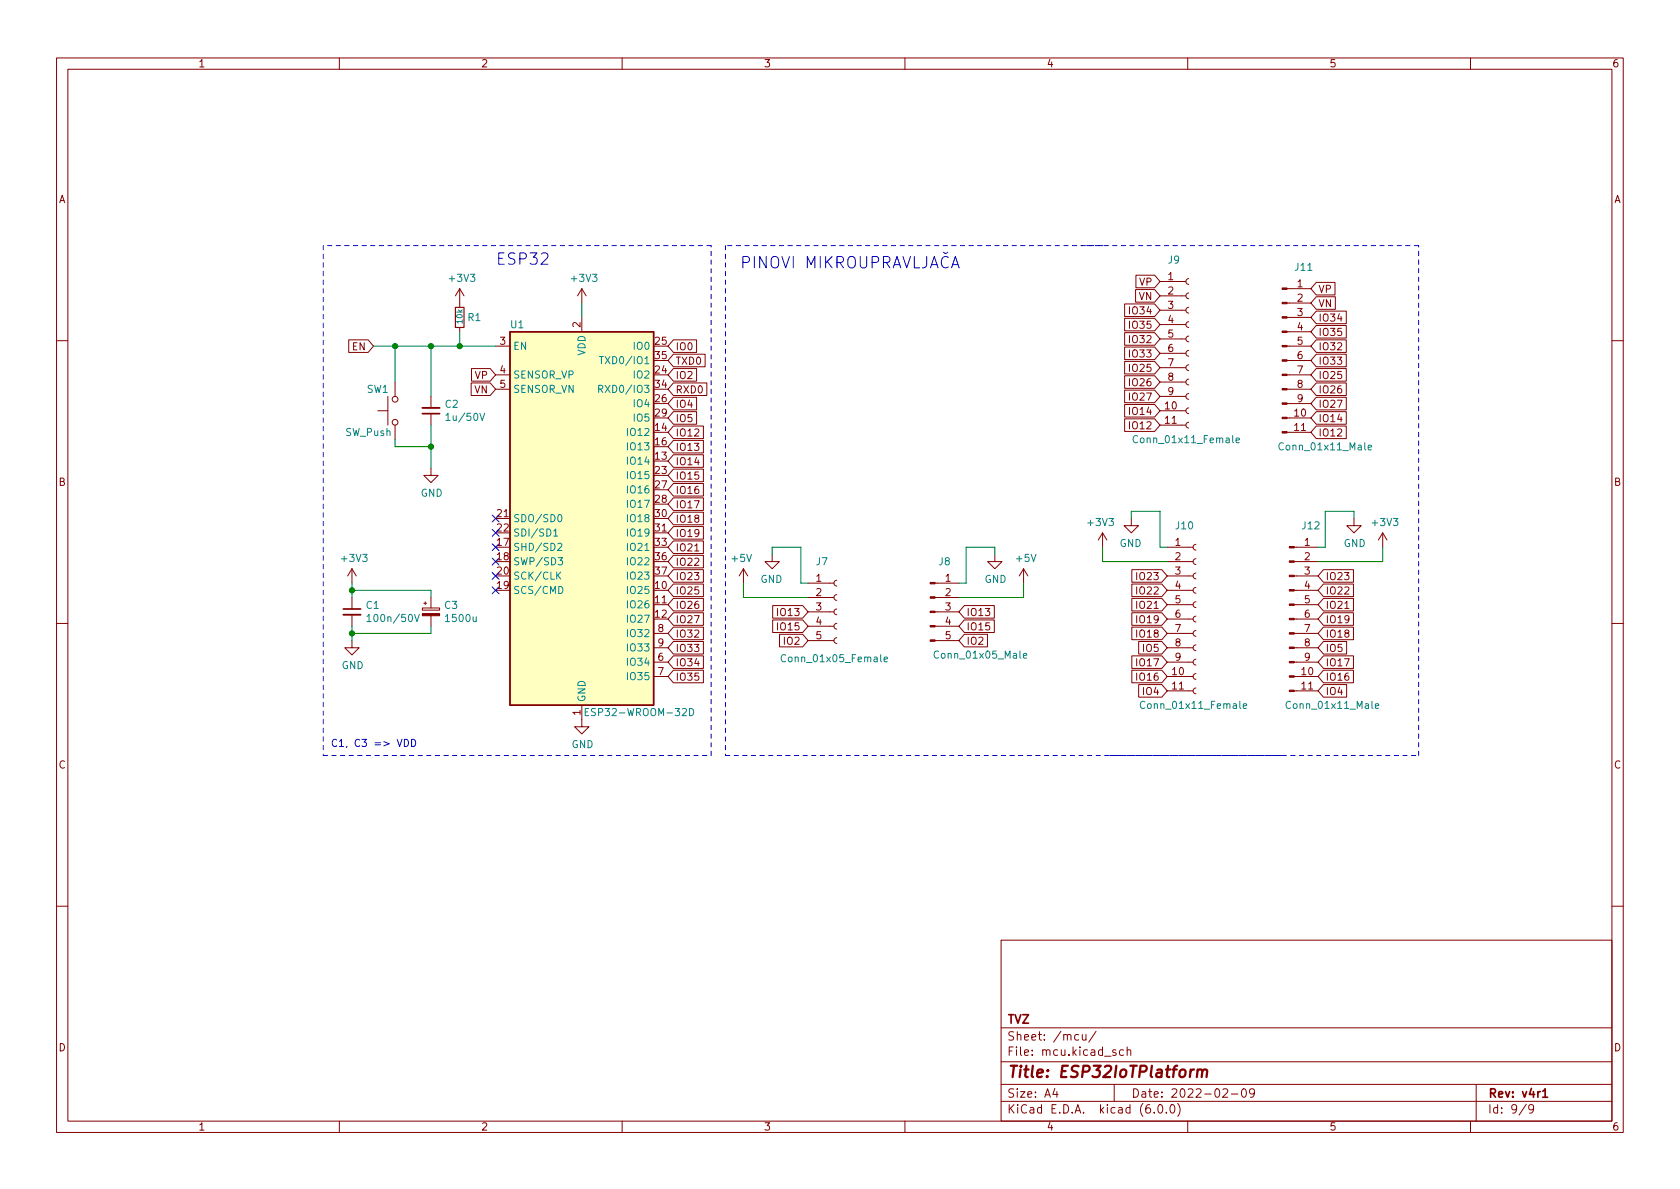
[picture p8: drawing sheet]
<svg xmlns="http://www.w3.org/2000/svg" width="297mm" height="210mm" viewBox="0 0 297 210" stroke-linecap="round" stroke-linejoin="round" font-family="sans-serif">
<g fill="none" stroke="#840000" stroke-width=".18">
<path d="M10 10.2h277v190.1h-277zM12 12.2h273v186.1h-273zM60 10.2v2M110 10.2v2M160 10.2v2M210 10.2v2M260 10.2v2M81.3 51v3.4M81.3 57.9v.8M81.3 51l-.8 1.3M81.3 51l.7 1.3M102.9 51v2.6"/>
<path d="M102.9 56.1v2.6M102.9 51l-.8 1.3M102.9 51l.7 1.3M198.8 58.8h5.4l.9 1.1-.9 1.1h-5.4zM198.8 53.7h5.4l.9 1.2-.9 1.1h-5.4zM198.8 56.3h5.4l.9 1.1-.9 1.1h-5.4zM200.8 51.2h3.4l.9 1.1-.9 1.1h-3.4zM200.8 48.7h3.4l.9 1.1-.9 1.1h-3.4zM205.1 59.9h4.6M205.1 57.4h4.6M205.1 54.9h4.6M205.1 52.3h4.6"/>
<path d="M205.1 49.8h4.6M210.2 59.4l-.4 .2-.1 .3 .1 .4 .4 .1M210.2 56.9l-.4 .1-.1 .4 .1 .4 .4 .1M210.2 54.4l-.4 .1-.1 .4 .1 .3 .4 .2M210.2 51.8l-.4 .2-.1 .3 .1 .4 .4 .1M210.2 49.3l-.4 .1-.1 .4 .1 .3 .4 .2M227.6 58.7h4.2M227.6 56.1h4.2M227.6 53.6h4.2M227.6 51h4.2M232.7 55h5.3v2.2h-5.3l-.9-1.1zM232.7 57.6h5.3v2.2h-5.3l-.9-1.1z"/>
<path d="M232.7 52.5h3.4v2.2h-3.4l-.9-1.1zM232.7 49.9h3.3v2.3h-3.3l-.9-1.2zM10 60.2h2M61.7 60.1h3.4l.9 1.1-.9 1.1h-3.4zM66.8 72.6h1.8M68.6 70.1v5.1M69.8 67.6v2.5M69.8 75.2v2.5M76.2 70.1v2M76.2 73.1v2.1M83.3 67.7h3.4l.9 1.1-.9 1.1h-3.4zM83.4 65.2h3.3l.9 1.1-.9 1.1h-3.3z"/>
<path d="M87.6 61.2h2.6M87.6 66.3h2.6M87.6 68.8h2.6M119.1 77.9h5.3v2.2h-5.3l-1-1.1zM119.1 72.8h4.1v2.2h-4.1l-1-1.1zM119.1 65.2h4.1v2.2h-4.1l-1-1.1zM119.1 67.7h5.9v2.2h-5.9l-1-1.1zM119.1 60.1h4.1v2.2h-4.1l-1-1.1zM119.1 70.3h4.1v2.2h-4.1l-1-1.1zM119.1 62.6h5.6v2.3h-5.6l-1-1.2zM119.1 75.3h5.3v2.3h-5.3l-1-1.2zM198.8 61.4h5.4l.9 1.1-.9 1.1h-5.4z"/>
<path d="M198.8 71.5h5.4l.9 1.1-.9 1.1h-5.4zM198.8 74.1h5.4l.9 1.1-.9 1.1h-5.4zM198.8 69h5.4l.9 1.1-.9 1.1h-5.4zM198.8 66.4h5.4l.9 1.2-.9 1.1h-5.4zM198.8 63.9h5.4l.9 1.1-.9 1.1h-5.4zM205.1 72.6h4.6M205.1 75.2h4.6M205.1 70.1h4.6M205.1 67.6h4.6M205.1 65h4.6M205.1 62.5h4.6M210.2 74.7l-.4 .1-.1 .4 .1 .3 .4 .2"/>
<path d="M210.2 72.1l-.4 .2-.1 .3 .1 .4 .4 .1M210.2 69.6l-.4 .1-.1 .4 .1 .4 .4 .1M210.2 67.1l-.4 .1-.1 .4 .1 .3 .4 .2M210.2 64.5l-.4 .2-.1 .3 .1 .4 .4 .1M210.2 62l-.4 .1-.1 .4 .1 .3 .4 .2M227.6 61.2h4.2M227.6 66.3h4.2M227.6 68.8h4.2M227.6 76.4h4.2M227.6 73.9h4.2M227.6 71.4h4.2M227.6 63.7h4.2"/>
<path d="M232.7 72.8h5.3v2.2h-5.3l-.9-1.1zM232.7 60.1h5.3v2.2h-5.3l-.9-1.1zM232.7 67.7h5.3v2.2h-5.3l-.9-1.1zM232.7 62.6h5.3v2.3h-5.3l-.9-1.2zM232.7 65.2h5.3v2.2h-5.3l-.9-1.1zM232.7 70.3h5.3v2.2h-5.3l-.9-1.1zM232.7 75.3h5.3v2.3h-5.3l-.9-1.2zM285 60.2h2M76.2 82.8v1.3h1.3l-1.3 1.2-1.3-1.2h1.3M87.6 91.7h2.6M115.6 94.2h2.5M119.1 98.2h5.3v2.2h-5.3l-1-1.1z"/>
<path d="M119.1 95.7h5.3v2.2h-5.3l-1-1.1zM119.1 80.4h5.3v2.2h-5.3l-1-1.1zM119.1 83h5.3v2.2h-5.3l-1-1.1zM119.1 85.5h5.3v2.2h-5.3l-1-1.1zM119.1 88h5.3v2.3h-5.3l-1-1.2zM119.1 93.1h5.3v2.2h-5.3l-1-1.1zM119.1 90.6h5.3v2.2h-5.3l-1-1.1zM122.8 97.4h.8M136.5 98v1.3h-1.2l1.2 1.3 1.3-1.3h-1.3M175.9 98v1.3h1.3l-1.3 1.3-1.3-1.3h1.3M194.9 94.2l.8 1.3M194.9 94.2v2.6"/>
<path d="M194.9 94.2l-.7 1.3M200 91.7v1.3h-1.2l1.2 1.2 1.3-1.2h-1.3M206.4 99.3h4.5M206.4 96.8h4.5M211.5 98.8l-.4 .1-.2 .4 .2 .4 .4 .1M211.5 96.3l-.4 .1-.2 .4 .2 .3 .4 .2M228.8 99.3h4.2M228.8 96.8h4.2M239.4 91.7v1.3h1.3l-1.3 1.2-1.3-1.2h1.3M244.5 94.2l-.8 1.3M244.5 94.2v2.6M244.5 94.2l.7 1.3"/>
<path d="M10 110.2h2M62.2 113.3v1.2h1.3l-1.3 1.3-1.2-1.3h1.2M62.2 100.6l-.7 1.2M62.2 100.6v2.5M62.2 105.7v2M62.2 108.7v2M62.2 100.6l.8 1.2M74.7 107.5h3v.4h-3zM74.9 106.7h.5M75.2 106.4v.5M76.2 105.7v1.8M76.2 108.9v1.8"/>
<path d="M115.6 106.9h2.5M115.6 117.1h2.5M115.6 119.6h2.5M115.6 112h2.5M115.6 114.5h2.5M119.1 105.8h5.3v2.2h-5.3l-1-1.1zM119.1 110.9h5.3v2.2h-5.3l-1-1.1zM119.1 118.5h5.3v2.2h-5.3l-1-1.1zM119.1 116h5.3v2.2h-5.3l-1-1.1zM119.1 100.7h5.3v2.3h-5.3l-1-1.2zM119.1 103.3h5.3v2.2h-5.3l-1-1.1zM119.1 113.4h5.3v2.3h-5.3l-1-1.2z"/>
<path d="M119.1 108.4h5.3v2.2h-5.3l-1-1.1zM131.4 100.6l.8 1.2M131.4 100.6v2.5M131.4 100.6l-.7 1.2M136.6 109.6h5.3l1 1.1-1 1.1h-5.3zM136.6 107.1h5.3l1 1.1-1 1.1h-5.3zM137.8 112.2h4.1l1 1.1-1 1.1h-4.1zM142.9 113.3h4.5M142.9 110.7h4.5M142.9 108.2h4.5M142.9 105.7h4.5M142.9 103.1h4.5"/>
<path d="M148 112.8l-.4 .1-.2 .4 .2 .3 .4 .2M148 110.2l-.4 .2-.2 .3 .2 .4 .4 .1M148 107.7l-.4 .1-.2 .4 .2 .4 .4 .1M148 105.2l-.4 .1-.2 .4 .2 .3 .4 .2M148 102.6l-.4 .2-.2 .3 .2 .4 .4 .1M165.3 113.3h4.2M165.3 110.7h4.2M165.3 108.2h4.2M165.3 105.7h4.2M165.3 103.1h4.2M170.5 109.6h5.3v2.2h-5.3l-1-1.1zM170.5 112.2h4.1v2.2h-4.1l-1-1.1z"/>
<path d="M170.5 107.1h5.3v2.2h-5.3l-1-1.1zM181 100.6l-.8 1.2M181 100.6v2.5M181 100.6l.7 1.2M200.1 116h5.3l1 1.1-1 1.1h-5.3zM200.1 108.4h5.3l1 1.1-1 1.1h-5.3zM200.1 103.3h5.3l1 1.1-1 1.1h-5.3zM200.1 100.7h5.3l1 1.1-1 1.2h-5.3zM200.1 110.9h5.3l1 1.1-1 1.1h-5.3zM200.1 118.5h5.3l1 1.1-1 1.1h-5.3zM200.1 105.8h5.3l1 1.1-1 1.1h-5.3zM201.3 113.4h4.1l1 1.1-1 1.2h-4.1z"/>
<path d="M206.4 106.9h4.5M206.4 117.1h4.5M206.4 119.6h4.5M206.4 112h4.5M206.4 114.5h4.5M206.4 109.5h4.5M206.4 104.4h4.5M206.4 101.8h4.5M211.5 119.1l-.4 .2-.2 .3 .2 .4 .4 .1M211.5 116.6l-.4 .1-.2 .4 .2 .3 .4 .2M211.5 114l-.4 .2-.2 .3 .2 .4 .4 .2M211.5 111.5l-.4 .1-.2 .4 .2 .4 .4 .1"/>
<path d="M211.5 109l-.4 .1-.2 .4 .2 .3 .4 .2M211.5 106.4l-.4 .2-.2 .3 .2 .4 .4 .1M211.5 103.9l-.4 .1-.2 .4 .2 .3 .4 .2M211.5 101.3l-.4 .2-.2 .3 .2 .4 .4 .2M228.8 106.9h4.2M228.8 117.1h4.2M228.8 119.6h4.2M228.8 112h4.2M228.8 114.5h4.2M228.8 109.5h4.2M228.8 104.4h4.2M228.8 101.8h4.2"/>
<path d="M234 105.8h5.3v2.2h-5.3l-1-1.1zM234 118.5h5.3v2.2h-5.3l-1-1.1zM234 103.3h5.3v2.2h-5.3l-1-1.1zM234 110.9h5.3v2.2h-5.3l-1-1.1zM234 108.4h5.3v2.2h-5.3l-1-1.1zM234 100.7h5.3v2.3h-5.3l-1-1.2zM234 116h5.3v2.2h-5.3l-1-1.1zM234 113.4h4.1v2.3h-4.1l-1-1.2zM237.8 107.6h.7M285 110.2h2M102.9 124.7v3.8h1.2l-1.2 1.3-1.3-1.3h1.3M201.3 121.1h4.1l1 1.1-1 1.1h-4.1z"/>
<path d="M206.4 122.2h4.5M211.5 121.7l-.4 .1-.2 .4 .2 .3 .4 .2M228.8 122.2h4.2M234 121.1h4.1v2.2h-4.1l-1-1.1zM10 160.2h2M177 166.3h108v32h-108zM285 160.2h2M60 198.3v2M110 198.3v2M160 198.3v2M177 194.8h108M177 191.8h108"/>
<path d="M177 187.8h108M177 181.8h108M186.5 192.5l-.4 1h1M186.9 193v1M190.7 183l-.4-.1-.3 .3v.4l.1 .3h.6M191.4 182.9v1h.4l.2-.1M192 182.9v1M193.8 182.4l-1.3 1.9M197 191.8v3M197.3 185.7l-.4-.1-.2 .2 .1 .3 .5 .1v.4h-.6M198.6 185.7l-.4-.1-.3 .3v.4l.2 .3h.5M199.3 185.8l.2-.2 .4 .1v.9"/>
<path d="M199.3 185.1v1.5M204.1 196.7v.1M204.9 195.4l.2-.1a.81 .81 0 0 1 .6 .7 .81 .81 0 0 1-.3 .8h-.2a.81 .81 0 0 1-.6-.6 .81 .81 0 0 1 .3-.8zM206.2 196.7v.1M207.1 195.4l.1-.1a.81 .81 0 0 1 .6 .7 .81 .81 0 0 1-.3 .8h-.1a.81 .81 0 0 1-.6-.6 .81 .81 0 0 1 .3-.8zM208.2 195.1a1.72 1.72 0 0 1 0 2.3M210 198.3v2M216.2 192.7l.6-.2 .2 .2 .1 .3-1 1h1M217.7 193.5h1.2M219.7 192.6l.2-.1a.81 .81 0 0 1 .5 .7 .81 .81 0 0 1-.3 .8h-.1a.81 .81 0 0 1-.6-.6 .81 .81 0 0 1 .3-.8zM221.8 193.2l-.3 .3-.4-.1-.2-.2 .2-.6 .4-.1 .2 .2a.99 .99 0 0 1-.3 1.3h-.3M260 198.3v2"/>
<path d="M261 191.8v6.5M269.9 195.3l-1.3 1.9M271.2 196l-.3 .3h-.3l-.3-.3 .1-.6 .5-.1 .2 .2a.99 .99 0 0 1-.4 1.3h-.3"/>
<circle cx="69.9" cy="74.7" r=".51"/>
<circle cx="69.9" cy="70.6" r=".51"/>
</g>
<path d="M74.7 73.1h3M60.7 107.7h3.1M272.8 193l.4-.5v1.5M272.8 194h.8" fill="none" stroke="#840000" stroke-width=".3"/>
<path d="M211.1 189.1l-.4 .1-.2 .3M211.8 189.3a.49 .49 0 0 1 .8 .1l-.1 1.1M211.8 189.1l-.2 1.4M212.6 189.4a.5 .5 0 0 1 .8-.2l-.1 1.3" fill="none" stroke="#840000" stroke-width=".4"/>
<path d="M80.5 54.4h1.5v3.5h-1.5z" fill="none" stroke="#840000" stroke-width=".2"/>
<path d="M90.2 58.7h25.4v66h-25.4z" fill="#ffffc2" stroke="#ffffc2" stroke-width=".18"/>
<path d="M90.2 58.7h25.4v66h-25.4z" fill="none" stroke="#840000" stroke-width=".25"/>
<g fill="none" stroke="#008484" stroke-width=".18">
<path d="M78.9 73.4l.3-.3v1.3M78.9 74.4h.7M84.8 73.1l.5 1.3 .4-1.3M105.9 68.8l.6-.1 .1-.1-.1-.3-.6-.2v1.3M106 63.1h.7M106.2 68.8l.4 .6M106.3 63.1v1.2M201.1 77.1a.6 .6 0 0 0-.8 .5 .6 .6 0 0 0 .6 .7l.2-.1M218.5 77.9l.7-.2-.1-.2-.4-.1-.2 .2 .1 .6h.5M241.9 79.1l.6-.1-.1-.2-.3-.1-.2 .2 .1 .6h.4M97.9 93.9l.4-.4v1.3M97.9 94.8h.7"/>
<path d="M98.6 96.2l.5-.1 .2 .3-.7 .9h.7M98.7 98.6h.8l-.5 .5 .4 .1v.6l-.2 .1-.5-.1M98.7 91.1l.2-.1a.68 .68 0 0 1 .5 .6 .68 .68 0 0 1-.5 .7l-.2-.2-.1-.3zM64.9 109l.4-.4v1.3M64.9 109.9h.7M73.3 108.6l.4 1.3 .4-1.3M98.6 101.7l.6 .7M98.8 103.7a.64 .64 0 0 1 .7 .6 .64 .64 0 0 1-.7 .7zM99.2 101.2l-.8 .7M138.9 115.9a.6 .6 0 0 0-.8 .4 .6 .6 0 0 0 .6 .7l.2-.1M156.3 116.6l.6-.1v-.3h-.4l-.2 .2 .1 .6h.5M180.9 116l.6-.2v-.2l-.4-.1-.2 .2 .1 .6h.5"/>
<path d="M103.5 125.9h.4M104.1 125.3h-.6v1.3h.6M121.9 125.3a.64 .64 0 0 1 .8 .6 .64 .64 0 0 1-.8 .7zM202.4 124.1a.6 .6 0 0 0-.8 .5 .6 .6 0 0 0 .6 .7l.2-.1M219.8 124.9l.6-.2v-.2l-.4-.1-.2 .2 .1 .6h.5M243.2 124.9l.6-.2-.1-.2-.3-.1-.2 .2v.6h.5"/>
</g>
<g fill="#840000" stroke="#840000" stroke-width=".18">
<path d="M226.7 76.3h.9v.3h-.9z"/>
<path d="M226.7 73.8h.9v.2h-.9z"/>
<path d="M226.7 71.2h.9v.3h-.9z"/>
<path d="M226.7 68.7h.9v.3h-.9z"/>
<path d="M226.7 66.2h.9v.2h-.9z"/>
<path d="M226.7 63.6h.9v.3h-.9z"/>
<path d="M226.7 61.1h.9v.2h-.9z"/>
<path d="M226.7 58.5h.9v.3h-.9z"/>
<path d="M226.7 56h.9v.3h-.9z"/>
<path d="M226.7 53.5h.9v.2h-.9z"/>
<path d="M226.7 50.9h.9v.3h-.9z"/>
<path d="M164.5 113.2h.8v.2h-.8z"/>
<path d="M164.5 110.6h.8v.3h-.8z"/>
<path d="M164.5 108.1h.8v.2h-.8z"/>
<path d="M164.5 105.5h.8v.3h-.8z"/>
<path d="M164.5 103h.8v.2h-.8z"/>
<path d="M74.7 108.5h3v.4h-3z"/>
<path d="M228 122h.8v.3h-.8z"/>
<path d="M228 119.5h.8v.3h-.8z"/>
<path d="M228 117h.8v.2h-.8z"/>
<path d="M228 114.4h.8v.3h-.8z"/>
<path d="M228 111.9h.8v.2h-.8z"/>
<path d="M228 109.3h.8v.3h-.8z"/>
<path d="M228 106.8h.8v.3h-.8z"/>
<path d="M228 104.3h.8v.2h-.8z"/>
<path d="M228 101.7h.8v.3h-.8z"/>
<path d="M228 99.2h.8v.2h-.8z"/>
<path d="M228 96.6h.8v.3h-.8z"/>
</g>
<path d="M74.7 72.1h3M60.7 108.7h3.1" fill="none" stroke="#840000" stroke-width=".33"/>
<g fill="none" stroke="#0000c2" stroke-width=".18">
<path d="M131.4 46.4h.7a.54 .54 0 0 0 .4-.5 .54 .54 0 0 0-.4-.5h-.7v2M133.4 45.4v2M135.5 45.4v2l-1.2-2v2M136.4 45.6a.67 .67 0 0 1 .8-.2 .67 .67 0 0 1 .5 .6v.7a.67 .67 0 0 1-.7 .7 .67 .67 0 0 1-.7-.7zM138.2 45.4l.7 2 .7-2M140.3 45.4v2M142.7 47.4v-2l.7 1.4 .7-1.4v2M145 45.4v2M146 45.4v2M146.3 46.2l.8 1.2M147.1 45.4l-1.1 1.1M148 46.4h.8a.54 .54 0 0 0 .4-.5 .54 .54 0 0 0-.4-.5h-.8v2"/>
<path d="M148.5 46.4l.6 1M150 45.6a.67 .67 0 0 1 .8-.2 .67 .67 0 0 1 .4 .6v.7a.67 .67 0 0 1-.6 .7 .67 .67 0 0 1-.7-.7zM152.1 45.4v1.6l.4 .4h.4l.3-.4v-1.6M154.2 46.4h.8a.54 .54 0 0 0 .4-.5 .54 .54 0 0 0-.4-.5h-.8v2M156.2 46.4h.8a.54 .54 0 0 0 .4-.5 .54 .54 0 0 0-.4-.5h-.8v2M156.7 46.4l.7 1M157.9 47.4l.7-2 .7 2M158.1 46.8h1M159.6 45.4l.7 2 .7-2M161.7 45.4v2h.9M163.9 45.4v1.4a.65 .65 0 0 1-.8 .6M164.5 47.4l.7-2 .7 2"/>
<path d="M164.7 46.8h1M166.8 44.6l.4 .3 .4-.3M167.7 45.6a.81 .81 0 0 0-1-.1 .81 .81 0 0 0-.3 1 .75 .75 0 0 0 .4 .8 .75 .75 0 0 0 .9-.1M168.2 47.4l.7-2 .7 2M168.4 46.8h1M71.5 130.7a.64 .64 0 0 1 .7 .7 .64 .64 0 0 1-.7 .6zM72.8 130.7a.64 .64 0 0 1 .7 .7 .64 .64 0 0 1-.7 .6z"/>
</g>
<path d="M57.1 43.4v90.2M125.7 43.4h-68.6M128.3 43.4v90.2M194.9 43.4h-66.6M250.8 43.4h-59.7M57.1 133.6h68.6M125.7 133.6v-90.2M128.3 133.6h98.4M196.2 133.6h54.6M250.8 133.6v-90.2" fill="none" stroke="#0000c2" stroke-width=".18" stroke-dasharray=".8 .8"/>
<g fill="none" stroke="#008400" stroke-width=".18">
<path d="M81.3 58.7v2.5M102.9 53.6v2.5M66 61.2h21.6M69.8 61.2v6.4M69.8 77.7v1.3h6.4M76.2 61.2v8.9M76.2 75.2v7.6M136.5 98v-1.2h5.1v6.3h1.3M175.9 98v-1.2h-5.1v6.3h-1.3M194.9 96.8v2.5h11.5M200 91.7v-1.3h5.1v6.4h1.3M239.4 91.7v-1.3h-5.1v6.4h-1.3"/>
<path d="M244.5 96.8v2.5h-11.5M62.2 104.4h14v1.3M62.2 103.1v2.6M62.2 110.7v2.6M76.2 110.7v1.3h-14M131.4 103.1v2.6h11.5M181 103.1v2.6h-11.5"/>
</g>
<path d="M87 91.1l1.2 1.2M87 98.7l1.2 1.2M87 93.6l1.2 1.2M87 96.2l1.2 1.2M88.2 91.1l-1.2 1.2M88.2 98.7l-1.2 1.2M88.2 93.6l-1.2 1.2M88.2 96.2l-1.2 1.2M87 103.8l1.2 1.2M87 101.2l1.2 1.3M88.2 103.8l-1.2 1.2M88.2 101.2l-1.2 1.3" fill="none" stroke="#000084" stroke-width=".18"/>
<g fill="#008400" stroke="#008400" stroke-width=".18">
<circle cx="69.8" cy="61.2" r=".46"/>
<circle cx="76.2" cy="61.2" r=".46"/>
<circle cx="76.2" cy="79" r=".46"/>
<circle cx="81.3" cy="61.2" r=".46"/>
<circle cx="62.2" cy="104.4" r=".46"/>
<circle cx="62.2" cy="112" r=".46"/>
</g>
<text font-size="2.8" fill="#0000c2" x="87.6" y="46.8">ESP32</text>
<text font-size="2.8" fill="#840000" x="178" y="190.6">Title: ESP32IoTPlatform</text>
<g font-size="2.1" fill="#840000">
<text x="178" y="184">Sheet: /mcu/</text>
<text x="178" y="181">TVZ</text>
<text x="178" y="186.7">File: mcu.kicad_sch</text>
<text x="178" y="196.9">KiCad E.D.A. kicad (6.0.0)</text>
<text x="178" y="194.1">Size: A4</text>
<text x="200" y="194.1">Date: 2022-02-09</text>
<text x="263" y="194.1">Rev: v4r1</text>
<text x="263" y="196.9">Id: 9/9</text>
</g>
<g font-size="1.8" fill="#840000">
<text x="35" y="11.9">1</text>
<text x="85" y="11.9">2</text>
<text x="135" y="11.9">3</text>
<text x="185" y="11.9">4</text>
<text x="235" y="11.9">5</text>
<text x="285" y="11.9">6</text>
<text x="10.3" y="35.9">A</text>
<text x="285.3" y="35.9">A</text>
<text x="201.4" y="53">VN</text>
<text x="201.5" y="50.5">VP</text>
<text x="206.5" y="49.5">1</text>
<text x="206.5" y="52.1">2</text>
<text x="229.4" y="50.8">1</text>
<text x="229.4" y="53.3">2</text>
<text x="233" y="51.8">VP</text>
<text x="102.6" y="57.9" transform="rotate(-90 102.6 57.9)">2</text>
<text x="200" y="55.6">IO34</text>
<text x="200" y="58.1">IO35</text>
<text x="206.5" y="54.6">3</text>
<text x="206.5" y="57.1">4</text>
<text x="206.5" y="59.7">5</text>
<text x="229.4" y="55.9">3</text>
<text x="229.4" y="58.4">4</text>
<text x="233" y="56.9">IO34</text>
<text x="233" y="59.4">IO35</text>
<text x="233" y="54.3">VN</text>
<text x="62.3" y="61.9">EN</text>
<text x="88.4" y="61">3</text>
<text x="115.9" y="61">25</text>
<text x="115.9" y="63.5">35</text>
<text x="119.4" y="61.9">IO0</text>
<text x="119.4" y="64.5">TXD0</text>
<text x="200" y="63.2">IO33</text>
<text x="200" y="60.7">IO32</text>
<text x="200" y="65.7">IO25</text>
<text x="206.5" y="62.2">6</text>
<text x="206.5" y="64.8">7</text>
<text x="229.4" y="61">5</text>
<text x="229.4" y="63.5">6</text>
<text x="233" y="61.9">IO32</text>
<text x="233" y="64.5">IO33</text>
<text x="83.9" y="69.6">VN</text>
<text x="84" y="67">VP</text>
<text x="88.4" y="66">4</text>
<text x="88.4" y="68.6">5</text>
<text x="115.9" y="66">24</text>
<text x="115.9" y="71.1">26</text>
<text x="115.9" y="68.6">34</text>
<text x="119.4" y="67">IO2</text>
<text x="119.4" y="69.6">RXD0</text>
<text x="200" y="70.8">IO27</text>
<text x="200" y="68.3">IO26</text>
<text x="206.5" y="67.3">8</text>
<text x="206.5" y="69.8">9</text>
<text x="229.4" y="66">7</text>
<text x="229.4" y="68.6">8</text>
<text x="229.4" y="71.1">9</text>
<text x="233" y="69.6">IO26</text>
<text x="233" y="67">IO25</text>
<text x="115.9" y="76.2">14</text>
<text x="115.9" y="73.7">29</text>
<text x="119.4" y="74.6">IO5</text>
<text x="119.4" y="72.1">IO4</text>
<text x="119.4" y="77.2">IO12</text>
<text x="200" y="73.4">IO14</text>
<text x="200" y="75.9">IO12</text>
<text x="206" y="72.4">10</text>
<text x="206" y="74.9">11</text>
<text x="228.9" y="73.7">10</text>
<text x="228.9" y="76.2">11</text>
<text x="233" y="74.6">IO14</text>
<text x="233" y="72.1">IO27</text>
<text x="233" y="77.2">IO12</text>
<text x="115.9" y="81.3">13</text>
<text x="115.9" y="78.7">16</text>
<text x="115.9" y="83.8">23</text>
<text x="119.4" y="82.3">IO14</text>
<text x="119.4" y="79.7">IO13</text>
<text x="10.3" y="85.9">B</text>
<text x="115.9" y="86.4">27</text>
<text x="115.9" y="88.9">28</text>
<text x="119.4" y="84.8">IO15</text>
<text x="119.4" y="87.3">IO16</text>
<text x="119.4" y="89.9">IO17</text>
<text x="285.3" y="85.9">B</text>
<text x="87.9" y="91.4">21</text>
<text x="87.9" y="94">22</text>
<text x="115.9" y="91.4">30</text>
<text x="115.9" y="94">31</text>
<text x="119.4" y="95">IO19</text>
<text x="119.4" y="92.4">IO18</text>
<text x="87.9" y="96.5">17</text>
<text x="87.9" y="99.1">18</text>
<text x="87.9" y="101.6">20</text>
<text x="115.9" y="96.5">33</text>
<text x="115.9" y="99.1">36</text>
<text x="115.9" y="101.6">37</text>
<text x="119.4" y="100">IO22</text>
<text x="119.4" y="97.5">IO21</text>
<text x="207.8" y="96.5">1</text>
<text x="207.8" y="99.1">2</text>
<text x="207.8" y="101.6">3</text>
<text x="230.6" y="96.5">1</text>
<text x="230.6" y="99.1">2</text>
<text x="230.6" y="101.6">3</text>
<text x="87.9" y="104.1">19</text>
<text x="115.9" y="104.1">10</text>
<text x="115.9" y="106.7">11</text>
<text x="119.4" y="107.7">IO26</text>
<text x="119.4" y="102.6">IO23</text>
<text x="119.4" y="105.1">IO25</text>
<text x="144.3" y="102.9">1</text>
<text x="144.3" y="105.4">2</text>
<text x="144.3" y="107.9">3</text>
<text x="167.1" y="102.9">1</text>
<text x="167.1" y="105.4">2</text>
<text x="167.1" y="107.9">3</text>
<text x="201.3" y="105.1">IO22</text>
<text x="201.3" y="102.6">IO23</text>
<text x="201.3" y="107.7">IO21</text>
<text x="207.8" y="104.1">4</text>
<text x="207.8" y="106.7">5</text>
<text x="230.6" y="104.1">4</text>
<text x="230.6" y="106.7">5</text>
<text x="234.3" y="107.7">IO21</text>
<text x="234.3" y="105.1">IO22</text>
<text x="234.3" y="102.6">IO23</text>
<text x="115.9" y="109.2">12</text>
<text x="116.3" y="111.8">8</text>
<text x="119.4" y="112.7">IO32</text>
<text x="119.4" y="110.2">IO27</text>
<text x="137.8" y="111.5">IO15</text>
<text x="137.8" y="108.9">IO13</text>
<text x="144.3" y="110.5">4</text>
<text x="144.3" y="113">5</text>
<text x="167.1" y="110.5">4</text>
<text x="167.1" y="113">5</text>
<text x="170.8" y="111.5">IO15</text>
<text x="170.8" y="108.9">IO13</text>
<text x="201.3" y="110.2">IO19</text>
<text x="201.3" y="112.7">IO18</text>
<text x="207.8" y="109.2">6</text>
<text x="207.8" y="111.8">7</text>
<text x="230.6" y="109.2">6</text>
<text x="230.6" y="111.8">7</text>
<text x="234.3" y="112.7">IO18</text>
<text x="234.3" y="110.2">IO19</text>
<text x="116.3" y="116.8">6</text>
<text x="116.3" y="119.4">7</text>
<text x="116.3" y="114.3">9</text>
<text x="119.4" y="117.8">IO34</text>
<text x="119.4" y="115.3">IO33</text>
<text x="138.8" y="114">IO2</text>
<text x="170.8" y="114">IO2</text>
<text x="201.3" y="117.8">IO17</text>
<text x="202.3" y="115.3">IO5</text>
<text x="207.3" y="119.4">10</text>
<text x="207.8" y="114.3">8</text>
<text x="207.8" y="116.8">9</text>
<text x="230.2" y="119.4">10</text>
<text x="230.6" y="114.3">8</text>
<text x="230.6" y="116.8">9</text>
<text x="234.3" y="117.8">IO17</text>
<text x="234.3" y="115.3">IO5</text>
<text x="119.4" y="120.4">IO35</text>
<text x="201.3" y="120.4">IO16</text>
<text x="202.3" y="122.9">IO4</text>
<text x="207.3" y="121.9">11</text>
<text x="230.2" y="121.9">11</text>
<text x="234.3" y="122.9">IO4</text>
<text x="234.3" y="120.4">IO16</text>
<text x="102.6" y="126.5" transform="rotate(-90 102.6 126.5)">1</text>
<text x="10.3" y="135.9">C</text>
<text x="285.3" y="135.9">C</text>
<text x="10.3" y="185.9">D</text>
<text x="285.3" y="185.9">D</text>
<text x="35" y="199.9">1</text>
<text x="85" y="199.9">2</text>
<text x="135" y="199.9">3</text>
<text x="185" y="199.9">4</text>
<text x="235" y="199.9">5</text>
<text x="285" y="199.9">6</text>
</g>
<g font-size="1.8" fill="#008484">
<text x="206.6" y="46.6">J9</text>
<text x="229" y="47.9">J11</text>
<text x="79.6" y="49.8">+3V3</text>
<text x="101.2" y="49.8">+3V3</text>
<text x="82.7" y="56.8">R1</text>
<text x="90.3" y="58">U1</text>
<text x="90.7" y="61.8">EN</text>
<text x="103.5" y="62.9" transform="rotate(-90 103.5 62.9)">VDD</text>
<text x="107.2" y="64.4">TXD0/IO1</text>
<text x="112.2" y="61.8">IO0</text>
<text x="64.9" y="69.5">SW1</text>
<text x="90.7" y="66.9">SENSOR_VP</text>
<text x="90.7" y="69.5">SENSOR_VN</text>
<text x="107" y="69.5">RXD0/IO3</text>
<text x="112.2" y="66.9">IO2</text>
<text x="61.1" y="77.1">SW_Push</text>
<text x="78.7" y="72.1">C2</text>
<text x="79.4" y="74.4">1u/50V</text>
<text x="111.2" y="77.1">IO12</text>
<text x="112.2" y="72">IO4</text>
<text x="112.2" y="74.5">IO5</text>
<text x="111.2" y="82.2">IO14</text>
<text x="111.2" y="79.6">IO13</text>
<text x="201" y="78.4">Conn_01x11_Female</text>
<text x="226.6" y="79.6">Conn_01x11_Male</text>
<text x="74.4" y="87.8">GND</text>
<text x="111.2" y="84.7">IO15</text>
<text x="111.2" y="87.2">IO16</text>
<text x="111.2" y="89.8">IO17</text>
<text x="90.7" y="92.3">SDO/SD0</text>
<text x="90.7" y="94.9">SDI/SD1</text>
<text x="111.2" y="92.3">IO18</text>
<text x="111.2" y="94.9">IO19</text>
<text x="192.5" y="93">+3V3</text>
<text x="207.9" y="93.6">J10</text>
<text x="230.3" y="93.6">J12</text>
<text x="242.8" y="93">+3V3</text>
<text x="60.5" y="99.4">+3V3</text>
<text x="90.7" y="97.4">SHD/SD2</text>
<text x="90.7" y="99.9">SWP/SD3</text>
<text x="111.2" y="97.4">IO21</text>
<text x="111.2" y="99.9">IO22</text>
<text x="129.5" y="99.4">+5V</text>
<text x="144.3" y="99.9">J7</text>
<text x="166" y="99.9">J8</text>
<text x="179.8" y="99.4">+5V</text>
<text x="197.9" y="96.7">GND</text>
<text x="237.6" y="96.7">GND</text>
<text x="64.8" y="107.7">C1</text>
<text x="78.6" y="107.7">C3</text>
<text x="90.7" y="105">SCS/CMD</text>
<text x="90.7" y="102.5">SCK/CLK</text>
<text x="111.2" y="105">IO25</text>
<text x="111.2" y="107.6">IO26</text>
<text x="111.2" y="102.5">IO23</text>
<text x="134.4" y="103.1">GND</text>
<text x="174.1" y="103.1">GND</text>
<text x="65.6" y="110">100n/50V</text>
<text x="79" y="110">1500u</text>
<text x="111.2" y="110.1">IO27</text>
<text x="111.2" y="112.6">IO32</text>
<text x="60.4" y="118.3">GND</text>
<text x="111.2" y="117.7">IO34</text>
<text x="111.2" y="115.2">IO33</text>
<text x="138.8" y="117.1">Conn_01x05_Female</text>
<text x="165.7" y="116.5">Conn_01x05_Male</text>
<text x="103.5" y="124.2" transform="rotate(-90 103.5 124.2)">GND</text>
<text x="111.2" y="120.3">IO35</text>
<text x="202.3" y="125.3">Conn_01x11_Female</text>
<text x="227.9" y="125.3">Conn_01x11_Male</text>
<text x="104.5" y="126.6">ESP32-WROOM-32D</text>
<text x="101" y="132.3">GND</text>
</g>
<text font-size="1.8" fill="#0000c2" x="58.4" y="132.1">C1, C3 =&gt; VDD</text>
<text font-size="1.4" fill="#008484" x="81.8" y="57.1" transform="rotate(-90 81.8 57.1)">10k</text>
</svg>
